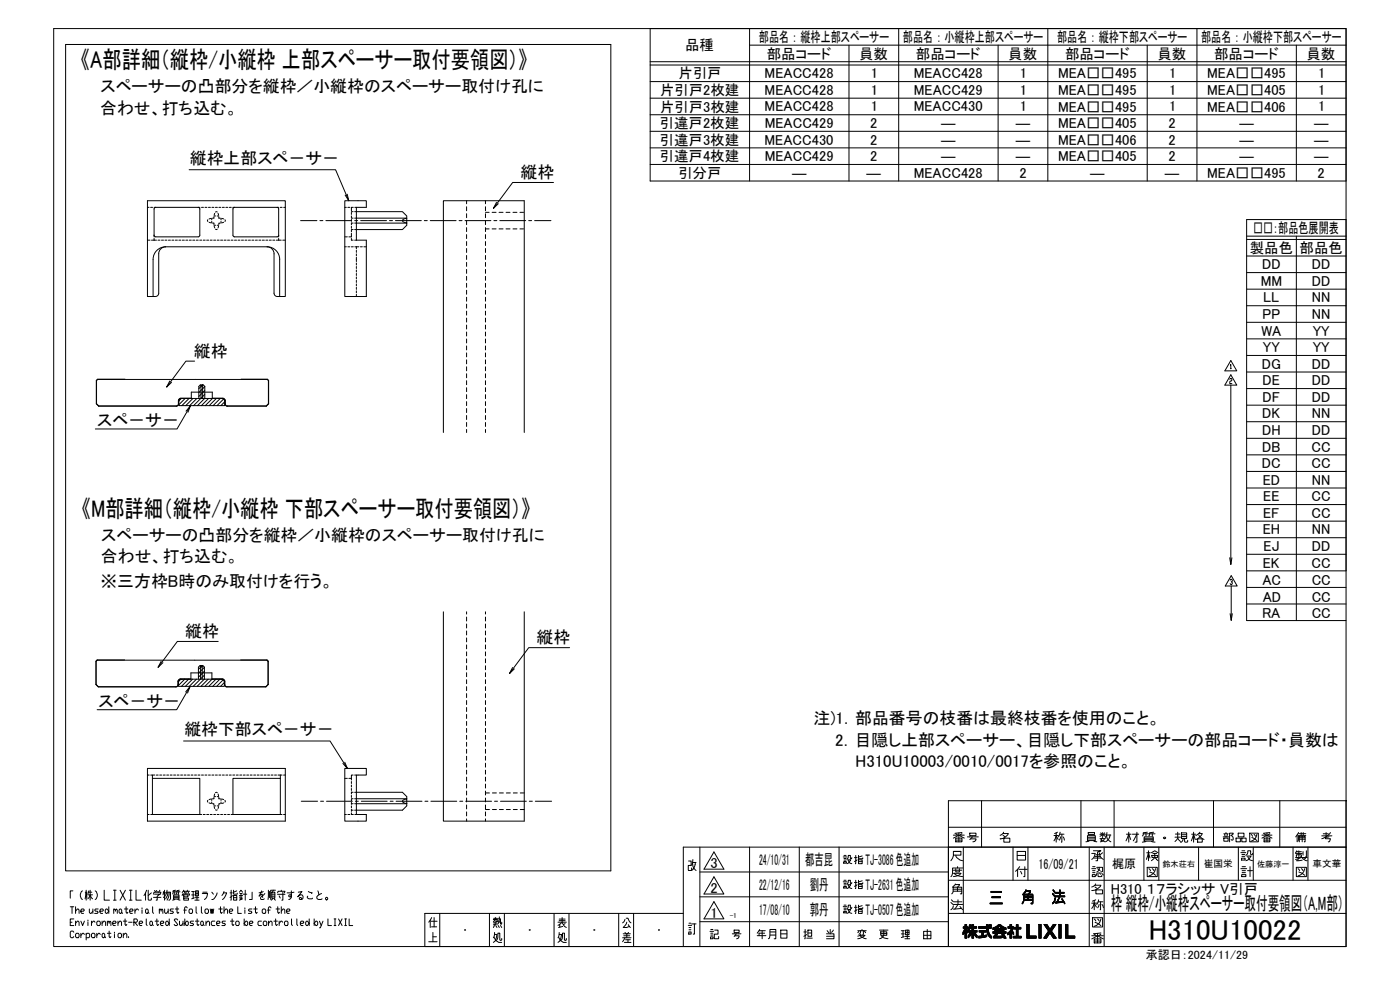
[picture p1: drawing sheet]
<svg xmlns="http://www.w3.org/2000/svg" width="841mm" height="594mm" viewBox="0 0 841 594" stroke-linecap="round" stroke-linejoin="round" font-family="sans-serif">
<!-- layer: TOS_WA -->
<g fill="none" stroke="#000" stroke-width=".6">
<path d="M32 17h777v552h-777zM391 17h418v92h-418zM450 17v92M540 17v92M629 17v92M719 17v92M391 37h418M391 39h418M450 27h359M510 27v82M600 27v82M689 27v82"/>
<path d="M779 27v82M391 49h418M391 59h418M391 69h418M391 79h418M391 89h418M391 99h418M749 142h60M749 144h60M749 154h60M779 142v231M749 164h60"/>
<path d="M749 174h60M749 184h60M749 194h60M749 204h60M749 214h60M749 223h60M749 233h60M749 243h60M749 253h60M749 263h60M749 273h60M749 283h60"/>
<path d="M749 293h60M749 303h60M749 313h60M749 323h60M749 333h60M749 343h60v-211h-60v241h60M749 353h60M749 363h60M570 497h239M590 481v28M649 481v28M669 481v28"/>
<path d="M729 481v28M769 481v28M809 481h-239v88v-60h239h-399v60M809 481h.1M809 481v88h-554v-20h155M414 517h1v3h-2l1 3h1v-2M416 519a5 5 0 0 0 2 4M416 518h2M416 516l-1 4M418 518l-1 3-2 2M420 509v60M429 512l6 10h-12z"/>
<path d="M450 509v60M480 509v60M504 509v60M579 509v40M609 509v20M611 511h5v6h-5zM611 514h5M618 509v20M654 509v60M663 509v60M687 509v20M696 509v20"/>
<path d="M720 509v20M744 509v20M753 509v20M777 509v20M786 509v20M44 535h-2v5M50 535a3 3 0 0 0 0 5M51 536h1M52 535v6M52 539v-3l-1 4M53 540l1-2 2 2M53 538h3"/>
<path d="M53 536h2M53 535v2M54 535v6M57 535a3 3 0 0 1 0 5M63 535v6h3M68 535h2M69 535v6M72 535l3 6M75 535l-3 6M78 535h1M79 535v6M82 535v6h3"/>
<path d="M87 536v5M88 535l-2 3M89 535v5l2 1v-1M91 536l-2 2M92 537l1-1h4l-1 1M92 539h5M93 537h3l-2 1v3M93 535l1 1M94 535v1M96 535l-1 1M98 536h2M98 536v2"/>
<path d="M99 535v6M99 538l-1 1M100 536h2v4l-1 1M100 535v3M101 536l-1 4M102 536l-2 5M104 536h2M104 538h4v2h-4zM104 538h4M104 539h4M105 536v1M105 535h-1v2"/>
<path d="M106 536h2M107 536v1M108 535h-2v2M109 538l1-1h4v1M110 535h2M110 538h3v1h-3zM110 540h3v1h-3zM110 535l-1 1M110 539v1M111 535v1M112 536v1M112 535h2"/>
<path d="M113 535l-1 1M113 535v1M115 538h2M115 536h2M116 536v4M117 539l-2 1M117 539h2M117 535h2v3h-2zM117 537h2M118 535v6M122 537h3l-1 2-1 1M122 536h2"/>
<path d="M127 536l1 1M130 536l-1 4h-2M133 538l1-2h2l-1 3-1 1M135 536h-1M138 536h2M139 535v6M140 538l-2 1M140 535v2h2l1-1M140 538h2v3h-2zM140 539h2M142 535l-2 1M144 536l1-1 1 1"/>
<path d="M144 538h2M144 539v1M144 537h1M145 537v3M145 539v1M146 540l-2 1M146 537h2M147 535v6M151 536v4h-1M157 535l-1 3 2-1v2M158 536h-2M159 537l-2 2v1h2"/>
<path d="M161 535v5M162 535v4M163 535v5M163 535h2M163 536h2v4h-2zM163 538h2M163 537h2M164 540l-1 1M164 535v1M165 540v1M167 536v-1h4v1M167 537h4"/>
<path d="M168 538v1M169 535h.1M170 536v5h-1M175 535v3h-2h1h1v1l-2 1M177 536h-5M179 536h2l-2 3 1-1h1l1 2h-1h-1l1-1v1M185 538v1l1 1h2M185 536h2v1M191 535l1 3M193 537a3 3 0 0 0-3 3h1h3M420 524h150M420 539h150"/>
<path d="M429 527l6 10h-12zM570 529h239M42 545h2M42 554h1M43 545v4M44 552h-2v4h2M44 560v-1h-1l-1 1v3h1h1M45 547l2-1 1 3M45 555l2-2 1 3M45 545v4M45 553v3M49 547h1h1l-1-1h-1v1v2h1"/>
<path d="M49 553l1 3 1-3M53 553h.1M53 554v2M54 546v3l2-2M55 553v3M56 546v3M57 554l-1-1-1 2M59 553h1v1v2h-1l-1-1zM59 546h-2v1l2 1-1 1h-1M60 547h2v-1h-1l-1 1 1 2h1M61 555l2-2v3M61 553v3"/>
<path d="M64 546l1 1-1 2-1-1zM65 554v-1l1 2M65 553v3M65 545v4M66 554v-1l1 1v2M66 559v4h1M68 555h1l1-1-1-1h-1v1v1v1h1M68 541h2M68 547l1-1v1M68 546v3M69 560v1M69 547l1-1v1v2"/>
<path d="M71 555l1-2 1 3M71 553v3M72 546l1 1v2l-1-1zM73 548l1 1M74 553h2M75 546h2M75 552v3l1 1v-1M76 545v3v1l1-1M77 554h2M78 541h1M78 547h1h1l-1-1h-1v1v1v1h1M80 554h2l1-1-1-1h-2v4"/>
<path d="M81 554l2 2M81 546v3M83 547l-1-1-1 1M84 555h1l1-1-1-1h-1v1v2h1M85 545v1M85 547v2M88 552v3v1M88 546l1 1-1 2-1-1zM89 548l1 1M91 553l1 1-1 2-1-1zM92 555v1M92 545v3v1"/>
<path d="M93 553h2M94 552v3l1 1v-1M96 547v-1l1 1M96 546v3M96 555h2v-1v-1h-1l-1 1 1 2h1M97 547v-1l1 1v2M99 546v3l2-2M100 553l2 2-1 1-1-1zM101 546v3M102 552v4M104 546h-1l-1 1 2 1v1h-2M105 540l-1 1"/>
<path d="M105 546h2M106 545v3l1 1v-1M107 553l-1-1h-1v1l2 2-1 1h-1v-1M107 540l1 1M108 553v3l2-1M110 553v3M110 547h2M111 552v4M112 553l1 1v2l-2-1zM112 545h-1v4M114 546h1l1 1-1 2h-1v-1zM116 553h-1l-1 1 2 1v1h-2"/>
<path d="M117 541h3M117 553h2M118 545v3v1M118 552v3l1 1v-1M121 545v3l1 1M121 553l1 1v2l-1-1zM122 555l1 1M124 546h1v1v2h-1l-1-1zM124 555l1-2 1 3M124 553v3M126 546l1 3v-3l1 3v-3M129 553h-2v1v2h2"/>
<path d="M130 555h2v-1v-1h-1l-1 1 1 2h1M131 546h3M132 545v3l1 1 1-1M135 547l1-1 1 3M135 545v4M135 553h-1l-1 1 1 1h1v1h-2M138 547h1h1l-1-1h-1v1v1v1h1M138 553h3M139 552v3l1 1 1-1M142 553h1l1 1-1 2h-1v-1zM143 545v4h2M147 552v4"/>
<path d="M147 545v1M147 547v2M148 553l1 1-1 2-1-1zM150 555h1l1-1-1-1h-1v1v2h1M151 546h-1l-1 1 2 1v1h-2M152 546h3M153 545v3l1 1 1-1M157 553h-2v1v2h2M158 546h1l1 1-1 2h-1v-1zM159 553h1v1v2h-1l-1-1zM161 547h1M161 555l2-2v3"/>
<path d="M161 553v3M163 545h-1h-1v4M165 553h2M166 552v3v1l1-1M166 546h2M167 545v3v1l1-1M168 553v3M169 547l2-1v3M169 545v4M170 554l-1-1-1 2M171 553h1l1 1-1 2h-1v-1zM172 547h2v-1h-1l-1 1 1 2h1"/>
<path d="M175 552v3l1 1M178 552v3l1 1M180 555h2l1-1-1-1h-1l-1 1 1 2h1M184 553l2 2-1 1-1-1zM186 552v4M189 552v4M190 553l1 1-1 2-1-1zM192 553l1 3M194 553l-2 4M197 552v4h2M201 556h1M201 552h1"/>
<path d="M201 552v4M203 552l2 4M205 552l-2 4M207 556h1M207 552h1M208 552v4M210 552v4h2M258 553v1M259 553h4M259 557h3M259 551l-1 2v4M261 551v6"/>
<path d="M264 549v20M279 559h.1M294 549v20M296 554h3M297 552h2M297 556l-1 1M297 552l-1 2M297 554v1M298 551v1h-2h3M298 556l1 1M298 552v1h1M299 555l-3 1"/>
<path d="M299 552h2v3v-1M299 553l1 1M299 556l1 1M300 551v2l-1 2M301 556v1M303 549v20M318 559h.1M333 549v20M335 556l1-1v2M335 554h5M336 552h3M336 553h3"/>
<path d="M338 554l1 2 1 1M338 551v3l-2 1M338 556l-2 1M339 555h-1M342 549v20M357 559h.1M372 549v20M375 552l-1 2M376 552h1l2 2M377 554l-3 3 4-1M377 555l2 2M381 549v20"/>
<path d="M396 559h.1M413 556h2M414 560h1v1h-1zM414 558h1M414 557h1M414 555h1M415 555h3M417 555v6h-1M420 554h150M429 542l6 10h-12zM570 549h239M579 560v1"/>
<path d="M579 557v1M579 559v2M579 559v1M579 558v2M580 557v3M580 555h1v2v1v1v1v4h-1v-4l-2 1 2-3h-1v-1h1zM580 555v9M581 555v9M581 557v1M581 558v2M581 559v1M582 557v2"/>
<path d="M582 559v1M582 557v1M582 556h1v1h1v-2h1v2h2v1h-2v1h2v1h-1l1 2v1l-2-3v4h-1v-4l-2 3v-1l1-2h-1v-1h2v-1h-1l-1 1zM582 556v2M583 556v2M583 559v1M583 559v3M583 556h.1M583 557v1M583 559v2M584 557v1M584 559v2"/>
<path d="M584 555v9M585 555v9M585 557v1M585 559v2M586 557v1M586 559v3M586 559v1M587 557v1M587 559v1M588 557h5v-2h1v2h2v1h-2l2 6-3-3v-3h-5zM588 557v1M588 559h4v1h-1v2h2v1h-5v-1h2v-2h-2z"/>
<path d="M588 559v1M589 557v1M589 559v1M590 557v1M590 559v1M590 559v4M591 557v1M591 559v4M591 559v1M592 557v1M592 559v1M593 555v4"/>
<path d="M593 555v5M593 555v6M594 555v7M594 557v1M594 558v4M594 556h2h-2zM594 556h.1M595 556h.1M595 557v1M596 557l4-1h1l3 1v1l-6 1v-1h-2zM596 560h8v1h-5v1h3v-1h1l1 3h-1v-1h-6v-1l1-1h-2zM596 557v1"/>
<path d="M596 560v1M597 557v1M597 560v1M598 557v1M598 560v1M598 557v2M598 558l2-2 3 2zM598 560v3M599 557v2M599 560v3M599 556v2M599 558v1"/>
<path d="M599 560v2M599 556v1M599 560v1M600 556v1M600 558v1M600 560v1M600 556h.1M601 556v1M601 558v1M601 560v1M602 556v1M602 558v1"/>
<path d="M602 560v1M602 556v2M602 557v2M603 557v2M603 560v1M603 557v1M604 557v1M604 560v1M606 557v1M606 560v1M607 557v1M607 559v2"/>
<path d="M607 555h1v2h1l-1 2 1 1v1l-1-1v4h-1v-3l-2 1v-2l3-2h-2v-1h1zM607 555v3M607 559v5M607 558v6M608 555v9M608 557v3M608 557v4M608 557v2M608 559v2M608 560v1M609 560v1M609 557v1"/>
<path d="M610 557v1M611 555h1v2h1v1h-1v4h2v1h-5v-1h2v-4h-2v-1h2zM611 555v8M612 557v1M613 557v1M617 555h1v7h4v2h-5zM617 555v9M618 555v9M624 555h1v9h-1zM624 555v9M625 555v9M627 555h2l2 3 2-3h1l-2 4 3 5h-2l-2-4-2 4h-2l3-5z"/>
<path d="M627 555v1M628 555v1M628 555v2M629 555v2M629 555v3M629 556v2M629 556v3M630 556v3M630 560v2M630 557v2M630 557v5M630 557v4"/>
<path d="M630 558v3M631 558v3M631 558v2M631 557v5M632 557v5M632 557v2M632 560v2M632 556v3M632 556v2M633 556v2M633 555v3M633 555v2"/>
<path d="M634 555v1M636 555h2v9h-2zM636 555v9M637 555v9M640 555h2v7h4v2h-6zM640 555v9M641 555v9M46 561h1h1l-1 2h-1h-1zM49 561v2M51 561h-1l-1 1M52 561h1h1l-1 2h-1M52 561v4"/>
<path d="M55 561h2v2h-2zM58 561v2M60 561h-1l-1 1M62 561h1l-1 2h-1zM63 563h.1M65 561h2M69 561v2M71 561h1h1l-1 2h-1zM74 562l2-1v2M74 561v2M77 563h.1M258 566h5"/>
<path d="M260 563h2M260 560v6M297 563l1 2 2 1h1M297 561h2l-2 4-1 1M297 560l-1 3M301 564v1h-1v-4h-1v3l-1 1M336 563l1 2 1 1h2M336 561h1l-1 4-1 1M336 560l-1 3M340 564v1h-1v-4h-1v3l-1 1M374 563h5M374 561h5"/>
<path d="M375 562h3M375 566h4M375 563l-1 3M375 560l1 1M376 564h3M377 561v2M377 564v2M378 560l-1 1M582 562v1M582 561v2M583 561v1M583 560v2"/>
<path d="M586 560v2M586 561v1M586 561v2M587 562v1M588 562v1M589 562v1M590 562v1M591 562v1M592 562v1M593 562v1M594 560v2M594 561v2"/>
<path d="M595 561v2M595 562v1M595 562v2M597 562v1M598 562v1M598 561v2M599 562v1M600 562v1M601 562v1M602 562v1M602 561h.1M602 561v1"/>
<path d="M602 561v2M603 561v2M603 561v3M603 562v2M604 562v2M604 563v1M605 560v2M609 562v1M610 562v1M612 562v1M613 562v1M618 562v2"/>
<path d="M619 562v2M620 562v2M621 562v2M622 562v2M627 563v1M628 563v1M628 562v2M629 561v3M629 561v2M629 560v3M629 560v2M632 560v3"/>
<path d="M633 561v2M633 561v3M633 562v2M634 562v2M634 563v1M642 562v2M643 562v2M644 562v2M645 562v2M646 562v2"/>
<circle cx="196" cy="540" r=".7"/>
</g>
<!-- layer: TOS_S1 -->
<g fill="none" stroke="#000" stroke-width=".6">
<path d="M39 27h328v496h-328zM93 125h26l1 1v16h-1h-26v-1zM140 125h27v1v16h-1h-25l-1-1zM207 121h13v4h-6v19h6v34h-13zM214 134h30v1l-2 3h-28M214 131h30M214 127h28l2 3v1M242 132l2-1v3l-2-1zM244 134h.1M94 151l2-2 4-1a4 4 0 0 0-5 4v24l-1 2h-2v-22v-2zM100 148h60M160 148a4 4 0 0 1 5 4v24l1 2h2"/>
<path d="M160 148a8 8 0 0 1 8 8v22h3v-57h-82v57h3M58 229l1-1h102v1v14l-1 1h-24l-1-1v-4h-7v-3h-13v3h-7l-1 4-1 1h-47l-1-1zM108 240l1-1h25l1 2v3h-28zM119 239v-7l1-1h1v8M121 231h.1M121 231h1l-1 1zM122 231h.1M122 239v-8l1 1v7M266 260v-139h49v139M266 368v125h49v-125M58 397h102h1v14l-1 1h-24h-1l-1-4h-7v-4h-12v4h-7l-1 4h-1h-47l-1-1zM120 400h1"/>
<path d="M121 400v1zM121 400h.1M108 409l1-1h24l2 1v3h-28zM119 408v-7l1-1v8M121 408v-8l2 1v7M89 462h82v31h-82zM92 468h28v21h-28zM140 468h28v21h-28zM207 462h13v4h-6v23h6v4h-13zM214 476h28l2 3v1h-30M214 483h30M242 481l2-1v3l-2-1z"/>
<path d="M244 483v1l-2 3h-28"/>
</g>
<!-- layer: 0 -->
<g fill="none" stroke="#000" stroke-width=".6">
<path d="M114 102h88l8 19M209 117l1 4-3-4M333 110h-25l-12 15M298 122l-2 3 3-3M117 217h-5l-12 15M102 229l-2 3 3-2M739 231v108M112 247l2-3-1 4M114 244l-8 14h-49M739 335v4l1-4M740 352v21M739 369l1 4v-4"/>
<path d="M97 397l-2 4 3-3M131 385h-24l-12 16M342 389h-24l-12 16M112 416l2-3-1 3M114 413l-8 13h-48M308 401l-2 4 3-3M110 445h88l11 17M207 458l2 4-3-3"/>
</g>
<!-- layer: TOS_S2 -->
<path d="M75 228h-16l-1 1v14l1 1h47l1-1v-2M115 239h-7l-1 2M145 228h16v1v14l-1 1h-24l-1-1v-3l-7-1M75 396h-17v1v14l1 2h47l1-1 1-4h7M145 396h15l1 1v14l-1 2h-24l-1-1-1-4h-7" fill="none" stroke="#000" stroke-width=".6"/>
<!-- layer: TOS_M1 -->
<g fill="none" stroke="#000" stroke-width=".6">
<path d="M739 219v2M739 217l4 6h-7zM109 239l-1 2M111 239l-4 4M114 239l-5 5M116 239l-4 5M118 239l-4 5M122 231l-3 2M123 237l-7 7M123 239l-4 5M123 232l-4 4M123 235l-4 3"/>
<path d="M125 239l-4 5M128 239l-5 5M130 239l-4 5M132 239l-4 5M134 240l-4 4M739 228v-1l1 1v1h-1v1h1M739 221h1M739 225l4 6h-7zM135 241l-2 3M739 349l1-1v1v1M740 346l3 6h-7zM740 350v1h-1"/>
<path d="M121 400l-2 2M109 408l-2 1M111 408l-4 4M113 408l-4 4M116 408l-5 4M118 408l-4 4M123 406l-7 6M123 408l-5 4M123 401l-4 3M123 403l-4 4M125 408l-4 4M127 408l-4 4"/>
<path d="M130 408l-5 4M132 408l-4 4M134 408l-4 4M135 410l-3 2"/>
</g>
<!-- layer: TOS_K3 -->
<g fill="none" stroke="#000" stroke-width=".6">
<path d="M181 133h9M192 133h2M196 133h15M213 133h2M217 133h15M234 133h2M238 133h15M255 133h2M258 133h16M276 133h2M279 133h16M297 133h1"/>
<path d="M300 133h16M318 133h1M321 133h10M181 481h10M193 481h1M196 481h16M213 481h2M217 481h16M234 481h2M238 481h15M255 481h2M259 481h15"/>
<path d="M276 481h2M280 481h15M297 481h2M301 481h15M318 481h2M322 481h9"/>
</g>
<!-- layer: TOS_K2 -->
<g fill="none" stroke="#000" stroke-width=".6">
<path d="M89 125h1M90 125h2M93 125h1M119 125h1M121 125h1M123 125h1M125 132v1M125 125h1M126 134h1M127 131l-1 1M127 131v1M127 133v1"/>
<path d="M127 125h1M128 134l1 1M129 130l-1 1M129 135h1M129 130h1M129 136v1M129 128v1M129 125h2M129 138h2M129 127h2M130 135h1M130 130h1"/>
<path d="M131 128v1M131 136v1M131 130v1h1M131 125h2M132 134h-1v1M133 131v1M133 133v1M133 131l1 1M134 125h1M134 134h-1M135 132v1M136 125h1"/>
<path d="M138 125h1M140 125h1M166 125h1M168 125h1M170 125h1M207 125h1M209 125h1M211 125h1M211 125v2M211 128v1M211 130v1M211 132v1"/>
<path d="M211 134v1M211 136v1M211 138v1M211 134h1M211 131h1M211 138h1M211 127h1M213 134h1M213 131h1M213 138h1M213 127h1M213 125h1"/>
<path d="M280 121v1M280 124v3M280 128v3M280 133v2M280 137v2M292 121v1M292 124v3M292 128v3M292 133v2M292 137v2M292 137h2M292 128h2"/>
<path d="M296 137h2M296 128h2M300 137h2M300 128h2M304 137h2M304 128h2M308 137h3M308 128h3M312 137h3M312 128h3M89 144h1M91 144h3"/>
<path d="M93 141v1M93 143v1M95 144h1M97 144h1M99 144h1M101 144h1M103 144h1M105 144h2M107 144h2M110 144h1M112 144h1M114 144h1"/>
<path d="M116 144h1M118 144h1M120 144h1M122 144h1M124 144h1M126 144h1M128 144h2M130 144h2M133 144h1M135 144h1M137 144h1M139 144h1"/>
<path d="M141 144h1M143 144h1M145 144h1M147 144h1M149 144h1M151 144h2M153 144h2M156 144h1M158 144h1M160 144h1M162 144h1M164 144h1"/>
<path d="M166 144h3M167 141v1M167 143v1M170 144h1M207 142h2M207 148h1M209 148h1M210 142h1M211 148h1M211 143v1h1M211 140v2M213 144h1"/>
<path d="M213 148h3M214 148v1M214 150v2M214 152v2M214 155v2M214 158v1M216 148h2M219 148h1M280 141v2M280 145v2M280 149v3M280 153v3"/>
<path d="M280 158v2M292 141v2M292 145v2M292 149v3M292 153v3M292 158v2M214 160v1M214 162v1M214 164v1M214 166v2M214 168v2M214 171v1"/>
<path d="M214 173v1M214 175v1M214 177v1M280 162v2M280 166v2M280 170v3M280 174v3M280 179v2M292 162v2M292 166v2M292 170v3M292 174v3"/>
<path d="M292 179v2M280 183v2M280 187v2M280 191v2M280 195v3M280 199v3M292 183v2M292 187v2M292 191v2M292 195v3M292 199v3M280 204v2"/>
<path d="M280 208v2M280 212v2M280 216v3M292 204v2M292 208v2M292 212v2M292 216v3M280 220v3M280 225v2M280 229v2M280 233v2M280 237v2"/>
<path d="M292 220v3M292 225v2M292 229v2M292 233v2M292 237v2M280 241v3M280 245v3M280 250v2M280 254v2M280 258v2M292 241v3M292 245v3"/>
<path d="M292 250v2M292 254v2M292 258v2M280 368v1M280 371v2M280 375v2M280 379v2M292 368v1M292 371v2M292 375v2M292 379v2M280 383v3"/>
<path d="M280 387v3M280 392v2M280 396v2M280 400v2M292 383v3M292 387v3M292 392v2M292 396v2M292 400v2M280 404v2M280 408v3M280 412v3"/>
<path d="M280 417v2M292 404v2M292 408v3M292 412v3M292 417v2M280 421v2M280 425v2M280 429v3M280 433v3M280 438v2M292 421v2M292 425v2"/>
<path d="M292 429v3M292 433v3M292 438v2M280 442v2M280 446v2M280 450v2M280 454v3M280 458v3M292 442v2M292 446v2M292 450v2M292 454v3"/>
<path d="M292 458v3M89 466h1M91 466h1v2M92 466h1M94 466h1M96 466h1M98 466h1M100 466h1M102 466h1M104 466h2M106 466h2M108 466h2"/>
<path d="M111 466h1M113 466h1M115 466h1M117 466h1M119 466h1M121 466h1M123 466h1M125 466h1M127 480h-1M127 480v1M127 466h1M129 479l-1 1"/>
<path d="M129 479h1M129 477v1M129 466h2M129 476h2M130 479h1M131 477v1M131 479v1h1M131 466h2M133 480v1M133 480h1M134 466h1M136 466h1"/>
<path d="M138 466h1M140 466h1M142 466h1M144 466h1M146 466h1M148 466h1M150 466h1M152 466h2M154 466h2M157 466h1M159 466h1M161 466h1"/>
<path d="M163 466h1M165 466h1M167 466h2M168 466v2M170 466h1M207 468h2M210 468h1M211 468v1M211 469v2M211 472v1M211 474v1M211 476v1"/>
<path d="M211 478v1M211 476h1M212 466h-1v2M212 480h-1v1M213 466h1M213 480h1M213 476h1M280 463v2M280 467v2M280 471v2M280 475v3M280 479v3"/>
<path d="M292 463v2M292 467v2M292 471v2M292 475v3M292 479v3M292 476h2M296 476h2M300 476h2M304 476h3M308 476h3M313 476h2M89 489h1"/>
<path d="M91 489h1M120 489h1M122 489h1M124 489h1M125 481v1M126 482l1 1M126 489h1M127 482v1M128 483l1 1M128 489h2M129 484h1M129 485v1"/>
<path d="M129 486h2M130 489h2M130 484h1M131 485v1M132 483h-1v1M133 489h1M133 482v1M134 482l-1 1M135 489h1M135 481v1M137 489h1M139 489h1"/>
<path d="M168 489h1M170 489h1M207 489h1M209 489h1M211 489h1M211 482v1M211 484v1M211 486v1M211 488v1M211 483h1M211 487h1M213 483h1"/>
<path d="M213 487h1M213 489h1M280 484v2M280 488v2M280 492v1M292 484v2M292 488v2M292 492v1M292 486h2M296 486h2M300 486h2M304 486h3"/>
<path d="M308 486h3M313 486h2"/>
</g>
<text font-size="17.4" x="690" y="565">H310U10022</text>
<g font-size="14.5">
<text x="48" y="41">《A部詳細（縦枠/小縦枠 上部スペーサー取付要領図）》</text>
<text x="49" y="310">《M部詳細（縦枠/小縦枠 下部スペーサー取付要領図）》</text>
</g>
<text font-size="12.3" x="594" y="544">三 角 法</text>
<text font-size="11.6" x="667" y="547">枠 縦枠/小縦枠スペーサー取付要領図（A,M部）</text>
<g font-size="10.1">
<text x="60" y="55">スペーサーの凸部分を縦枠／小縦枠のスペーサー取付け孔に</text>
<text x="60" y="68">合わせ、打ち込む。</text>
<text x="114" y="98">縦枠上部スペ－サ－</text>
<text x="313" y="107">縦枠</text>
<text x="116" y="214">縦枠</text>
<text x="58" y="256">スペ－サ－</text>
<text x="61" y="325">スペーサーの凸部分を縦枠／小縦枠のスペーサー取付け孔に</text>
<text x="61" y="338">合わせ、打ち込む。</text>
<text x="60" y="353">※三方枠B時のみ取付けを行う。</text>
<text x="111" y="383">縦枠</text>
<text x="322" y="386">縦枠</text>
<text x="59" y="425">スペ－サ－</text>
<text x="489" y="435">注)1．部品番号の枝番は最終枝番を使用のこと。</text>
<text x="111" y="441">縦枠下部スペ－サ－</text>
<text x="502" y="448">2．目隠し上部スペーサー、目隠し下部スペーサーの部品コード・員数は</text>
<text x="514" y="461">H310U10003/0010/0017を参照のこと。</text>
<text x="655" y="518">承</text>
<text x="688" y="518">検</text>
<text x="744" y="518">設</text>
<text x="777" y="518">製</text>
<text x="570" y="528">度</text>
<text x="609" y="528">付</text>
<text x="655" y="528">認</text>
<text x="744" y="528">計</text>
<text x="570" y="548">法</text>
<text x="655" y="548">称</text>
<text x="655" y="568">番</text>
</g>
<g font-size="9.7">
<text x="572" y="507">番号</text>
<text x="600" y="507">名 称</text>
<text x="651" y="507">員数</text>
<text x="675" y="507">材質・規格</text>
<text x="733" y="507">部品図番</text>
<text x="777" y="507">備 考</text>
<text x="570" y="518">尺</text>
<text x="688" y="528">図</text>
<text x="778" y="528">図</text>
<text x="570" y="538">角</text>
<text x="655" y="538">名</text>
<text x="655" y="558">図</text>
<text x="425" y="565">記 号</text>
<text x="454" y="565">年月日</text>
<text x="482" y="565">担 当</text>
<text x="514" y="565">変 更 理 由</text>
</g>
<g font-size="9.3">
<text x="456" y="520">24/10/31</text>
<text x="484" y="520">都吉昆</text>
<text x="520" y="520">TJ-3086 色追加</text>
<text x="456" y="534">22/12/16</text>
<text x="487" y="534">劉丹</text>
<text x="520" y="535">TJ-2631 色追加</text>
<text x="456" y="549">17/08/10</text>
<text x="487" y="550">郭丹</text>
<text x="520" y="550">TJ-0507 色追加</text>
</g>
<g font-size="8.8">
<text x="505" y="520">設指</text>
<text x="505" y="535">設指</text>
<text x="505" y="550">設指</text>
</g>
<g font-size="8.7">
<text x="456" y="25">部品名 ： 縦枠上部スペーサー</text>
<text x="542" y="25">部品名 ： 小縦枠上部スペーサー</text>
<text x="635" y="25">部品名 ： 縦枠下部スペーサー</text>
<text x="722" y="25">部品名 ： 小縦枠下部スペーサー</text>
<text x="412" y="30">品種</text>
<text x="461" y="35">部品コード</text>
<text x="516" y="35">員数</text>
<text x="550" y="35">部品コード</text>
<text x="606" y="35">員数</text>
<text x="640" y="35">部品コード</text>
<text x="695" y="35">員数</text>
<text x="729" y="35">部品コード</text>
<text x="785" y="35">員数</text>
<text x="407" y="47">片引戸</text>
<text x="459" y="47">MEACC428</text>
<text x="523" y="47">1</text>
<text x="549" y="47">MEACC428</text>
<text x="613" y="47">1</text>
<text x="636" y="47">MEA□□495</text>
<text x="702" y="47">1</text>
<text x="725" y="47">MEA□□495</text>
<text x="792" y="47">1</text>
<text x="396" y="57">片引戸2枚建</text>
<text x="459" y="57">MEACC428</text>
<text x="523" y="57">1</text>
<text x="549" y="57">MEACC429</text>
<text x="613" y="57">1</text>
<text x="636" y="57">MEA□□495</text>
<text x="702" y="57">1</text>
<text x="725" y="57">MEA□□405</text>
<text x="792" y="57">1</text>
<text x="396" y="67">片引戸3枚建</text>
<text x="459" y="67">MEACC428</text>
<text x="523" y="67">1</text>
<text x="549" y="67">MEACC430</text>
<text x="613" y="67">1</text>
<text x="636" y="67">MEA□□495</text>
<text x="702" y="67">1</text>
<text x="725" y="67">MEA□□406</text>
<text x="792" y="67">1</text>
<text x="396" y="77">引違戸2枚建</text>
<text x="459" y="77">MEACC429</text>
<text x="523" y="77">2</text>
<text x="565" y="77">―</text>
<text x="610" y="77">―</text>
<text x="636" y="77">MEA□□405</text>
<text x="702" y="77">2</text>
<text x="745" y="77">―</text>
<text x="789" y="77">―</text>
<text x="396" y="87">引違戸3枚建</text>
<text x="459" y="87">MEACC430</text>
<text x="523" y="87">2</text>
<text x="565" y="87">―</text>
<text x="610" y="87">―</text>
<text x="636" y="87">MEA□□406</text>
<text x="702" y="87">2</text>
<text x="745" y="87">―</text>
<text x="789" y="87">―</text>
<text x="396" y="97">引違戸4枚建</text>
<text x="459" y="97">MEACC429</text>
<text x="523" y="97">2</text>
<text x="565" y="97">―</text>
<text x="610" y="97">―</text>
<text x="636" y="97">MEA□□405</text>
<text x="702" y="97">2</text>
<text x="745" y="97">―</text>
<text x="789" y="97">―</text>
<text x="407" y="107">引分戸</text>
<text x="476" y="107">―</text>
<text x="521" y="107">―</text>
<text x="549" y="107">MEACC428</text>
<text x="612" y="107">2</text>
<text x="655" y="107">―</text>
<text x="700" y="107">―</text>
<text x="725" y="107">MEA□□495</text>
<text x="792" y="107">2</text>
<text x="753" y="140">□□：部品色展開表</text>
<text x="751" y="152">製品色</text>
<text x="781" y="152">部品色</text>
<text x="758" y="162">DD</text>
<text x="788" y="162">DD</text>
<text x="757" y="172">MM</text>
<text x="788" y="172">DD</text>
<text x="759" y="182">LL</text>
<text x="788" y="182">NN</text>
<text x="758" y="192">PP</text>
<text x="788" y="192">NN</text>
<text x="758" y="202">WA</text>
<text x="789" y="202">YY</text>
<text x="759" y="212">YY</text>
<text x="789" y="212">YY</text>
<text x="758" y="221">DG</text>
<text x="788" y="221">DD</text>
<text x="758" y="231">DE</text>
<text x="788" y="231">DD</text>
<text x="758" y="241">DF</text>
<text x="788" y="241">DD</text>
<text x="758" y="251">DK</text>
<text x="788" y="251">NN</text>
<text x="758" y="261">DH</text>
<text x="788" y="261">DD</text>
<text x="758" y="271">DB</text>
<text x="788" y="271">CC</text>
<text x="758" y="281">DC</text>
<text x="788" y="281">CC</text>
<text x="759" y="291">ED</text>
<text x="788" y="291">NN</text>
<text x="759" y="301">EE</text>
<text x="788" y="301">CC</text>
<text x="759" y="311">EF</text>
<text x="788" y="311">CC</text>
<text x="759" y="321">EH</text>
<text x="788" y="321">NN</text>
<text x="759" y="331">EJ</text>
<text x="788" y="331">DD</text>
<text x="759" y="341">EK</text>
<text x="788" y="341">CC</text>
<text x="758" y="352">AC</text>
<text x="788" y="352">CC</text>
<text x="759" y="362">AD</text>
<text x="788" y="362">CC</text>
<text x="758" y="371">RA</text>
<text x="788" y="371">CC</text>
<text x="427" y="522">3</text>
<text x="624" y="522">16/09/21</text>
<text x="427" y="537">2</text>
<text x="667" y="537">H310 １７ラシッサ V引戸</text>
<text x="427" y="551">1</text>
</g>
<g font-size="7.2">
<text x="668" y="521">梶原</text>
<text x="688" y="576">承認日：2024/11/29</text>
</g>
<g font-size="5.8">
<text x="723" y="521">崔国栄</text>
<text x="789" y="521">車文華</text>
</g>
<g font-size="4.9">
<text x="698" y="521">鈴木荘右</text>
<text x="755" y="521">佐藤淳一</text>
</g>
<text font-size="4.3" x="438" y="552">-1</text>
</svg>
